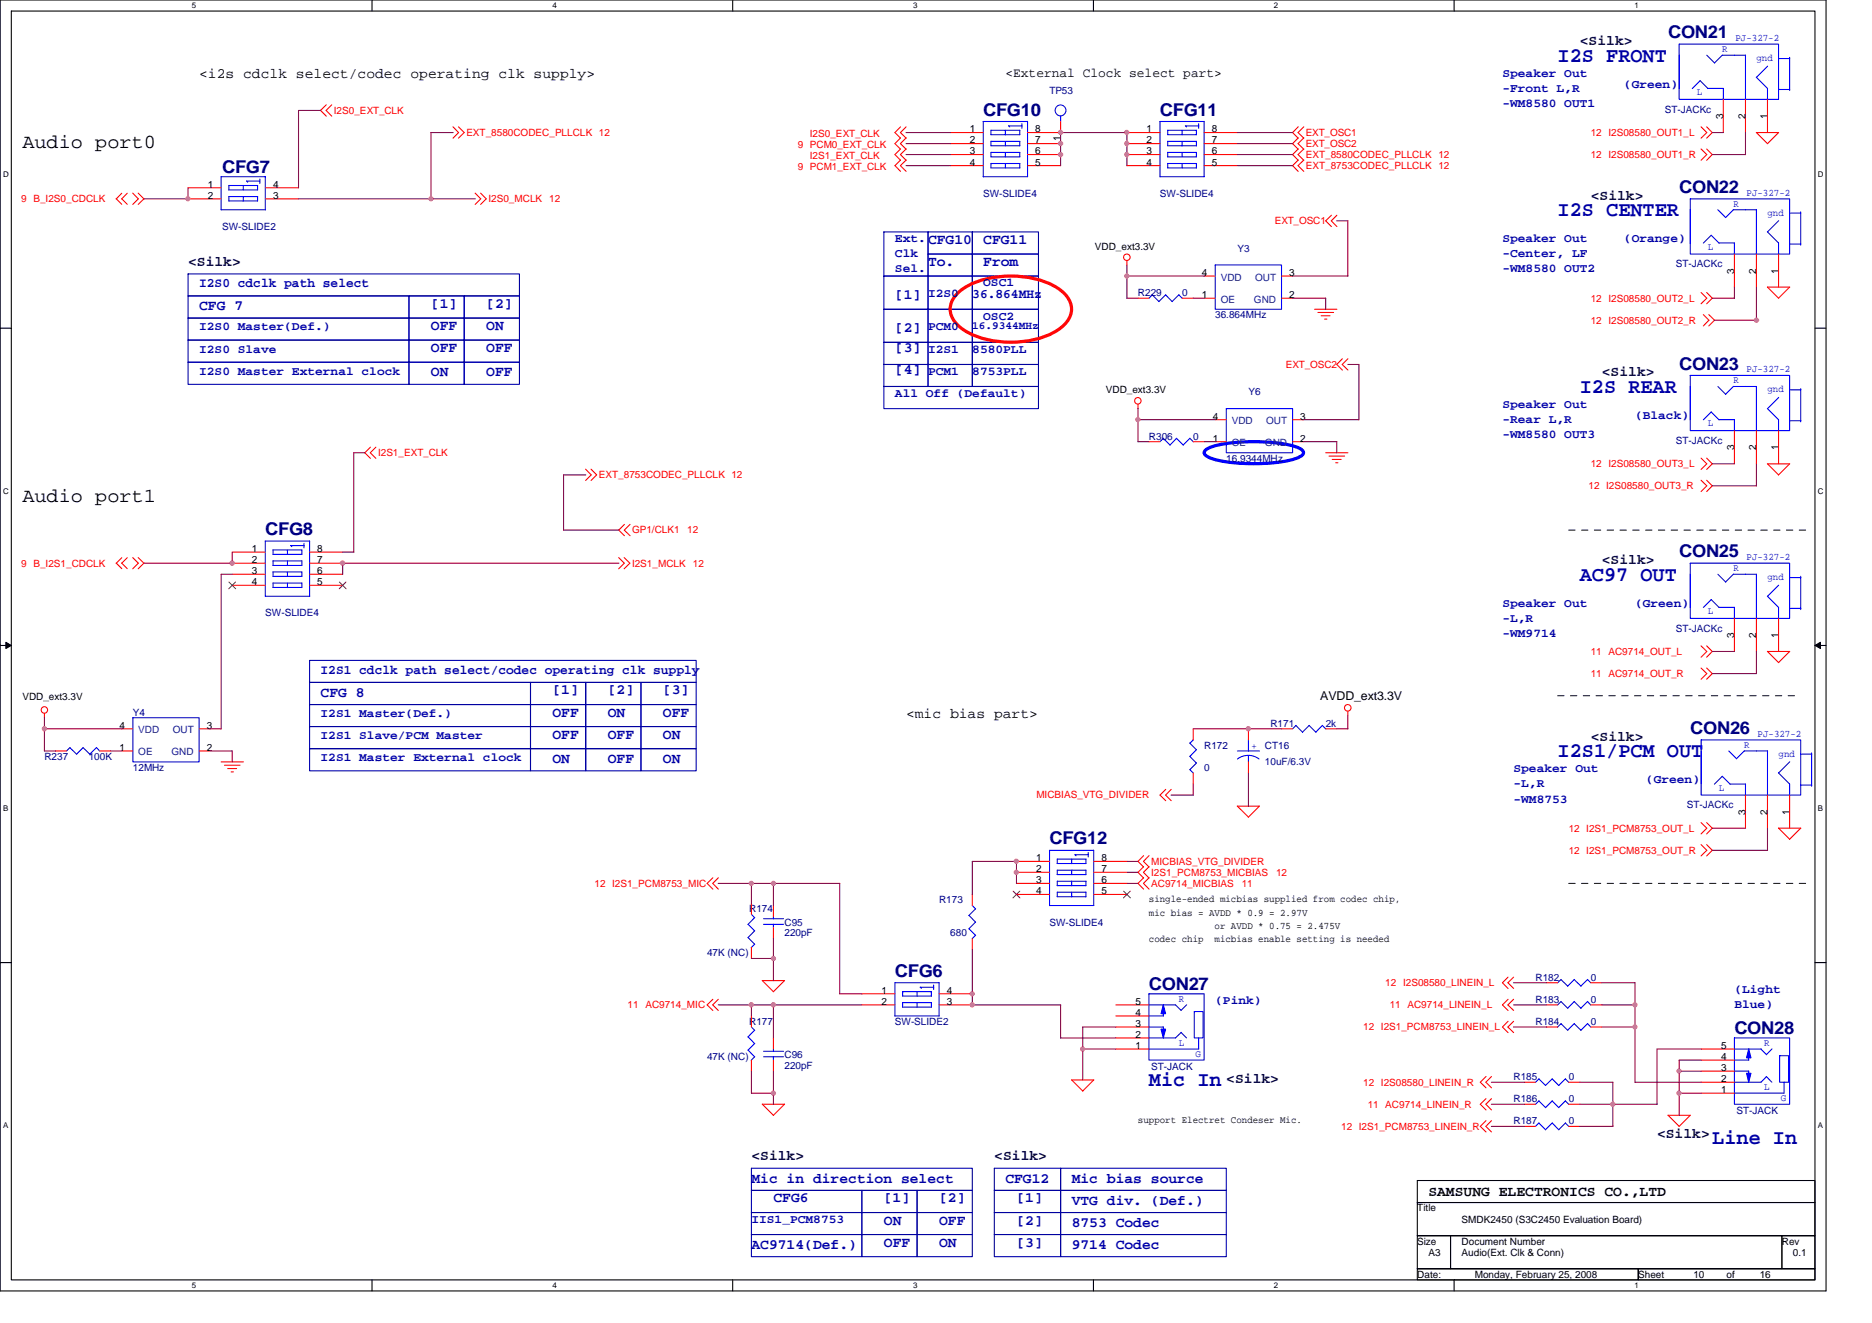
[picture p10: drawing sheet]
<svg xmlns="http://www.w3.org/2000/svg" width="297mm" height="210mm" viewBox="0 0 297 210" stroke-linecap="round" stroke-linejoin="round" font-family="sans-serif">
<path d="M0 0h289.7v204.9h-289.7zM1.8 1.8h286.2v201.3h-286.2z" fill="none" stroke="#000" stroke-width=".17"/>
<g fill="#fff">
<path d="M30.4 .2h.7v1.4h-.7z"/>
<path d="M30.4 203.3h.7v1.4h-.7z"/>
</g>
<path d="M59 0v1.8M59 203.1v1.8" fill="none" stroke="#000" stroke-width=".17"/>
<g fill="#fff">
<path d="M87.6 .2h.7v1.4h-.7z"/>
<path d="M87.6 203.3h.7v1.4h-.7z"/>
</g>
<path d="M116.3 0v1.8M116.3 203.1v1.8" fill="none" stroke="#000" stroke-width=".17"/>
<g fill="#fff">
<path d="M144.9 .2h.7v1.4h-.7z"/>
<path d="M144.9 203.3h.7v1.4h-.7z"/>
</g>
<path d="M173.5 0v1.8M173.5 203.1v1.8" fill="none" stroke="#000" stroke-width=".17"/>
<g fill="#fff">
<path d="M202.1 .2h.7v1.4h-.7z"/>
<path d="M202.1 203.3h.7v1.4h-.7z"/>
</g>
<path d="M230.7 0v1.8M230.7 203.1v1.8" fill="none" stroke="#000" stroke-width=".17"/>
<g fill="#fff">
<path d="M259.4 .2h.6v1.4h-.6z"/>
<path d="M259.4 203.3h.6v1.4h-.6z"/>
<path d="M.5 26.9h.9v1.4h-.9z"/>
<path d="M288.4 26.9h.9v1.4h-.9z"/>
<path d="M.5 77.3h.9v1.4h-.9z"/>
<path d="M288.4 77.3h.9v1.4h-.9z"/>
</g>
<path d="M0 52.1h1.8M288 52.1h1.7" fill="none" stroke="#000" stroke-width=".17"/>
<g fill="#fff">
<path d="M.5 127.6h.8v1.4h-.8z"/>
<path d="M288.4 127.6h.9v1.4h-.9z"/>
</g>
<path d="M0 102.4h1.8M288 102.4h1.7" fill="none" stroke="#000" stroke-width=".17"/>
<path d="M.9 101.9l.9 .5-.9 .5zM288 102.4l.9-.5v1z" fill="#000" stroke="#000" stroke-width=".16"/>
<g fill="#fff">
<path d="M.5 177.9h.8v1.4h-.8z"/>
<path d="M288.4 177.9h.9v1.4h-.9z"/>
</g>
<path d="M0 152.8h1.8M288 152.8h1.7M224.9 187.4h63.1v3.5h-63.1zM224.9 190.9h63.1v5.2h-63.1zM224.9 196.1h5.3v5.3h-5.3zM230.2 196.1h52.5v5.3h-52.5zM282.7 196.1h5.3v5.3h-5.3zM224.9 201.4h35v1.7h-35zM259.9 201.4h28.1v1.7h-28.1z" fill="none" stroke="#000" stroke-width=".17"/>
<path d="M248.9 84.1h38.6M247.2 110.4h38.5M248.9 140.2h38.6" fill="none" stroke="#000" stroke-width=".16" stroke-dasharray="1 1 1 1 1 1 1 1"/>
<g fill="none" stroke="#0000a0" stroke-width=".17">
<path d="M140.2 36.8h7.1v7h-7.1zM147.3 36.8h7v3.5h-7zM154.3 36.8h10.5v3.5h-10.5zM29.8 54h35.1v3.5h-35.1zM29.8 50.5h35.1v3.5h-35.1zM29.8 47h35.1v3.5h-35.1zM29.8 57.5h35.1v3.5h-35.1zM29.8 43.5h52.6v3.5h-52.6zM64.9 47h8.8v3.5h-8.8zM64.9 57.5h8.8v3.5h-8.8zM64.9 54h8.8v3.5h-8.8zM64.9 50.5h8.8v3.5h-8.8z"/>
<path d="M73.7 57.5h8.7v3.5h-8.7zM73.7 47h8.7v3.5h-8.7zM73.7 54h8.7v3.5h-8.7zM73.7 50.5h8.7v3.5h-8.7zM140.2 43.8h7.1v5.3h-7.1zM140.2 49.1h7.1v5.2h-7.1zM140.2 54.3h7.1v3.5h-7.1zM140.2 57.8h7.1v3.5h-7.1zM147.3 40.3h7v3.5h-7zM147.3 43.8h7v5.3h-7zM147.3 54.3h7v3.5h-7zM147.3 49.1h7v5.2h-7z"/>
<path d="M147.3 57.8h7v3.5h-7zM154.3 40.3h10.5v3.5h-10.5zM154.3 54.3h10.5v3.5h-10.5zM154.3 49.1h10.5v5.2h-10.5zM154.3 43.8h10.5v5.3h-10.5zM154.3 57.8h10.5v3.5h-10.5zM140.2 61.3h24.6v3.6h-24.6zM49.1 111.8h35.1v3.5h-35.1zM49.1 118.8h35.1v3.5h-35.1zM49.1 108.3h35.1v3.5h-35.1zM49.1 115.3h35.1v3.5h-35.1zM49.1 104.8h61.4v3.5h-61.4z"/>
<path d="M84.2 115.3h8.7v3.5h-8.7zM84.2 111.8h8.7v3.5h-8.7zM84.2 118.8h8.7v3.5h-8.7zM84.2 108.3h8.7v3.5h-8.7zM92.9 118.8h8.8v3.5h-8.8zM92.9 108.3h8.8v3.5h-8.8zM92.9 111.8h8.8v3.5h-8.8zM92.9 115.3h8.8v3.5h-8.8zM101.7 108.3h8.8v3.5h-8.8zM101.7 115.3h8.8v3.5h-8.8zM101.7 111.8h8.8v3.5h-8.8zM101.7 118.8h8.8v3.5h-8.8z"/>
<path d="M119.2 195.9h17.6v3.6h-17.6zM119.2 185.4h35.1v3.5h-35.1zM119.2 192.4h17.6v3.5h-17.6zM119.2 188.9h17.6v3.5h-17.6zM136.8 195.9h8.7v3.6h-8.7zM136.8 192.4h8.7v3.5h-8.7zM136.8 188.9h8.7v3.5h-8.7zM145.5 188.9h8.8v3.5h-8.8zM145.5 192.4h8.8v3.5h-8.8zM145.5 195.9h8.8v3.6h-8.8zM157.8 188.9h10.5v3.5h-10.5zM157.8 185.4h10.5v3.5h-10.5z"/>
<path d="M157.8 192.4h10.5v3.5h-10.5zM157.8 195.9h10.5v3.6h-10.5zM168.3 185.4h26.3v3.5h-26.3zM168.3 188.9h26.3v3.5h-26.3zM168.3 192.4h26.3v3.5h-26.3zM168.3 195.9h26.3v3.6h-26.3z"/>
</g>
<path d="M191.2 71.5a5.1 5.1 0 0 1 2.7-1 28.6 28.6 0 0 1 11.9 .5l.9 .5 .1 .3a2.15 2.15 0 0 1-1.8 1.2 28.2 28.2 0 0 1-12.9-.3l-.9-.5-.1-.4z" fill="none" stroke="#00f" stroke-width=".51"/>
<path d="M151.7 46.9a10.6 10.6 0 0 1 7.3-3 13.8 13.8 0 0 1 9.5 2.3 3.4 3.4 0 0 1 0 5.7 14.1 14.1 0 0 1-10.9 2.2 10.1 10.1 0 0 1-5.9-2.8 3.2 3.2 0 0 1 0-4.4z" fill="none" stroke="#f00" stroke-width=".51"/>
<g fill="none" stroke="#f00" stroke-width=".17">
<path d="M51.8 16.6l-.9 .9 .9 .9M52.6 16.6l-.9 .9 .9 .9M168.3 19.3v1.7h-5.3M273.4 15.8v5.2M277 15.8v5.2M280.5 15.8v5.2M18.4 31.5l.9 .9M19.3 31.5l.9 .9M19.3 30.7l-.9 .9M20.2 30.7l-.9 .9M21.1 30.6l.8 1-.8 .8M21.9 30.6l.9 1-.9 .8"/>
<path d="M29.8 29.8h5.3M29.8 31.6h5.3M42.1 29.8h5.3M42.1 31.6h5.3M71.9 20.1l.9 .9-.9 .9M72.7 20.1l1 .9-1 .9M75.4 30.6l.9 1-.9 .8M76.3 30.6l.8 1-.8 .8M142.9 20.1l-.9 .9 .9 .9M142.9 21.9l-.9 .9 .9 .9M142.9 23.6l-.9 .9 .9 .9M142.9 25.4l-.9 .9 .9 .9"/>
<path d="M143.8 20.1l-.9 .9 .9 .9M143.8 21.9l-.9 .9 .9 .9M143.8 23.6l-.9 .9 .9 .9M143.8 25.4l-.9 .9 .9 .9M150.8 21h5.2M150.8 22.8h5.2M150.8 24.5h5.2M150.8 26.3h5.2M163 22.8h5.3M163 24.5h5.3M163 26.3h5.3M178.8 21h5.3"/>
<path d="M178.8 22.8h5.3M178.8 24.5h5.3M178.8 26.3h5.3M191.1 21h5.2M191.1 22.8h5.2M191.1 24.5h5.2M191.1 26.3h5.2M206 20.1l-.9 .9 .9 .9M206 21.9l-.9 .9 .9 .9M206 23.6l-.9 .9 .9 .9M206 25.4l-.9 .9 .9 .9M206.9 20.1l-.9 .9 .9 .9"/>
<path d="M206.9 21.9l-.9 .9 .9 .9M206.9 23.6l-.9 .9 .9 .9M206.9 25.4l-.9 .9 .9 .9M211.3 34.2l-.9 .9 .9 .9M212.1 34.2l-.9 .9 .9 .9M269.9 20.1l.9 .9-.9 .9M269.9 23.6l.9 .9-.9 .9M270.8 20.1l.9 .9-.9 .9M270.8 23.6l.9 .9-.9 .9M278.7 21l1.8 1.8M278.7 21h3.5M282.2 21l-1.8 1.8"/>
<path d="M178.8 41.4v.7M180.6 47.3h1.7M187.6 47.3h1.7M191.1 47.3h1.7M191.1 43.8h1.7M203.3 47.3h1.8M203.3 43.8h1.8M208.6 49.1h3.5M209.1 49.6h2.5M209.6 50.1h1.4M210.2 50.7h.3M213 56.9l-.9 .9 .9 .9"/>
<path d="M213.9 56.9l-.9 .9 .9 .9M269.9 46.4l.9 .9-.9 .9M270.3 49.9l.9 .9-.9 .9M270.8 46.4l.9 .9-.9 .9M271.1 49.9l1 .9-1 .9M275.2 40.3v5.3M278.7 40.3v5.3M280.4 45.6l1.8 1.7M280.5 45.6h3.5l-1.8 1.7M282.2 40.3v5.3M58.8 71l-.9 .9 .9 .8M59.6 71l-.8 .9 .8 .8"/>
<path d="M92.9 74.5l.9 .9-.9 .9M93.8 74.5l.9 .9-.9 .9M180.6 64.2v.7M182.3 70.1h1.8M189.3 70.1h1.8M192.8 70.1h1.8M192.8 66.6h1.8M205.1 70.1h1.8M205.1 66.6h1.8M210.4 71.9h3.5M210.9 72.4h2.5M211.4 72.9h1.4"/>
<path d="M211.9 73.4h.4M269.9 72.7l.9 .9-.9 .9M269.9 76.2l.9 .9-.9 .9M270.8 72.7l.9 .9-.9 .9M270.8 76.2l.9 .9-.9 .9M275.2 68.3v5.3M278.7 68.3v5.3M280.4 73.6l1.8 1.8M280.5 73.6h3.5l-1.8 1.8M282.2 68.3v5.3M18.4 89.4l.9 .9M19.3 89.4l.9 .9"/>
<path d="M19.3 88.5l-.9 .9M20.2 88.5l-.9 .9M21.1 88.5l.8 .9-.8 .9M21.9 88.5l.9 .9-.9 .9M36.8 87.6h5.3M36.8 89.4h5.3M36.8 91.1h5.3M36.8 92.9h5.3M49.1 87.6h5.3M49.1 89.4h5.3M49.1 91.1h5.3M49.1 92.9h5.3"/>
<path d="M98.2 88.5l.9 .9-.9 .9M99 88.5l.9 .9-.9 .9M99.1 83.2l-.9 .9 .9 .9M100 83.2l-.9 .9 .9 .9M275.2 98.1v5.3M278.7 98.1v5.3M282.2 98.1v5.3M7 113.2v.7M8.8 119.2h1.8M15.8 119.2h1.8M19.3 119.2h1.8M19.3 115.7h1.8"/>
<path d="M31.6 119.2h1.7M31.6 115.7h1.7M189.3 115.7v1.7M198.1 115.7v1.7M203.3 115.7h1.8M210.4 115.7h1.7M213.9 112.9v.7M269.9 102.5l.9 .9-.9 .9M269.9 106l.9 .9-.9 .9M270.8 102.5l.9 .9-.9 .9M270.8 106l.9 .9-.9 .9M280.4 103.4l1.8 1.8 1.8-1.8h-3.5"/>
<path d="M35.1 120.9h3.5M35.6 121.5h2.5M36.1 122h1.4M36.7 122.5h.3M113.1 139.3l-.9 .9 .9 .9M114 139.3l-.9 .9 .9 .9M161.3 136.7h5.2M161.3 138.5h5.2M173.5 136.7h5.3M173.5 138.5h5.3M181.5 137.6l-.9 .9 .9 .9M181.5 135.8l-.9 .9 .9 .9"/>
<path d="M181.5 139.3l-.9 .9 .9 .9M182.3 135.8l-.9 .9 .9 .9M182.3 137.6l-.9 .9 .9 .9M182.3 139.3l-.9 .9 .9 .9M185 125.3l-.9 .9 .9 .9M185.8 125.3l-.8 .9 .8 .9M189.3 122.7v1.7M196.3 127.9l1.8 1.8M196.3 128h3.6l-1.8 1.7M198.1 120.9v1.8M269.9 130.6l.9 .8-.9 1M269.9 134l.9 1-.9 .8"/>
<path d="M270.8 130.6l.9 .8-.9 1M270.8 134l.9 1-.9 .8M277 126.2v5.2M280.5 126.2v5.2M282.2 131.4l1.8 1.8M282.2 131.4h3.5l-1.8 1.8M284 126.2v5.2M113.1 158.6l-.9 .9 .9 .9M114 158.6l-.9 .9 .9 .9M119.2 143.4v1.7M119.2 150.4v1.7M122.7 143.7v1.8"/>
<path d="M122.7 147.2v1.8M122.7 157.4l-1.7-1.8h3.5l-1.8 1.8M136.8 157.7h5.2M136.8 159.5h5.2M149 157.7h5.3M149 159.5h5.3M154.3 142v1.7M154.3 149v1.7M161.3 140.2h5.2M161.3 142h5.2M173.5 140.2h5.3M173.5 142h5.3"/>
<path d="M177.1 159.5h5.2M239.3 158.6l-.9 .9 .9 .9M239.3 155.1l-.9 .9 .9 .9M240.2 158.6l-.9 .9 .9 .9M240.2 155.1l-.9 .9 .9 .9M245.4 159.5h1.8M245.4 156h1.8M252.4 159.5h1.8M252.4 156h1.8M119.2 161.2v1.8M119.2 168.3v1.7M122.7 164.7v1.8"/>
<path d="M122.7 168.3v1.7M122.7 177l-1.7-1.7h3.5l-1.8 1.7M170 171.4l1.8 1.8M170 171.4h3.6l-1.8 1.8M177.1 166.5h5.2M177.1 163h5.2M177.1 164.7h5.2M177.1 161.2h5.2M235.8 170.9l-.9 .9 .9 .9M235.8 177.9l-.9 .9 .9 .9M235.8 174.4l-.9 .9 .9 .9M236.7 177.9l-.9 .9 .9 .9"/>
<path d="M236.7 170.9l-.9 .9 .9 .9M236.7 174.4l-.9 .9 .9 .9M239.3 162.1l-.9 .9 .9 .9M240.2 162.1l-.9 .9 .9 .9M241.9 175.3h1.7M241.9 171.8h1.7M241.9 178.8h1.7M245.4 163h1.8M248.9 175.3h1.8M248.9 171.8h1.8M248.9 178.8h1.8M252.4 163h1.8"/>
<path d="M268.2 177l-1.8 1.8M268.2 177h-3.5l1.7 1.8M269.9 171.8h5.3M269.9 173.5h5.3M269.9 166.5h5.3M269.9 168.3h5.3M269.9 170h5.3"/>
<circle cx="178.8" cy="40.8" r=".52"/>
<circle cx="180.5" cy="63.6" r=".52"/>
<circle cx="7" cy="112.7" r=".52"/>
<circle cx="213.9" cy="112.3" r=".52"/>
</g>
<g fill="none" stroke="#00f" stroke-width=".17">
<path d="M156 19.3h7v8.7M156 19.3v8.8M160 20l.2 .2M160.1 20h2.1M162.2 19.6v.8M168.3 18.4v.9M184 19.3h7.1v8.7h-7M184.1 19.3v8.8M188.1 20l.2 .2M188.1 20h2.1M190.2 19.6v.8M266.4 7h15.8v8.8h-15.8z"/>
<path d="M266.4 8.8v5.3M268.5 14.1l1.3-1.3 1.2 1.3M270.8 8.8l1.3 1.2M271 14h2.5M273.3 8.8h3.7v7M273.3 8.7l-1.2 1.3M273.4 14v1.8M278.7 12.3l1.8 1.7v1.8M280.5 10.5l-1.8 1.8M282.2 14.2h1.8M282.2 9.3h1.8M284 9.1v5.3"/>
<path d="M35.1 33.3h7M35.1 28h7M35.1 28v5.3M36.3 31.9h4.6M36.3 31.2v.7M36.3 31.2h4.6M38.6 29.4v.8M38.6 31.2v.7M39.1 28.7l.2 .2M39.1 28.7h2.2M40.9 29.4v.8l-4.6-.1M40.9 31.2v.7"/>
<path d="M40.9 29.4h-4.6v.7M41.2 28.4v.7M42.1 28v5.3M156 28h7.1M157.2 23.1h4.6M157.2 24.9h4.6M157.2 22.4h4.6M157.2 24.2h4.6M157.2 22.4v.7M157.2 24.2v.7M159.5 20.7v.7M159.5 22.4v.8"/>
<path d="M159.5 24.2v.7M159.5 26v.7M161.8 20.7v.7h-4.6M161.8 26v.6h-4.6M161.8 22.4v.8M161.8 24.2v.7M161.8 20.7h-4.6v.7M161.8 26h-4.6v.6M185.3 21.4h4.5l.1-.7h-4.6v.7M185.3 26.6l4.5 .1v-.7h-4.5v.6M185.3 23.1h4.5M185.3 24.9h4.5"/>
<path d="M185.3 22.4h4.5v.8M185.3 24.2h4.5v.7M185.3 22.4v.7M185.3 24.2v.7M187.6 20.7v.7M187.6 22.4v.8M187.6 24.2v.7M187.6 26v.7M268.2 31.6h15.8v8.7h-15.8zM268.2 33.3v5.3M270.3 38.6l1.2-1.3 1.3 1.3M272.6 33.3l1.2 1.2"/>
<path d="M272.8 38.6h2.4v1.7M275 33.3h3.7v7M275.1 33.3l-1.3 1.2M280.4 36.8l1.8 1.8v1.7M282.2 35l-1.7 1.8M284 38.7h1.7M284 33.8h1.7M285.7 33.6v5.3M182.8 46.8l1.1 1.1M182.9 46.8l-.6 .5M185 46.8l1 1.1M185 46.8l-1.1 1.1"/>
<path d="M187 46.8l.6 .5M187.1 46.8l-1.1 1.1M192.8 42.1h10.5v7h-10.5zM268.2 59.6h15.8v8.7h-15.8zM184.6 69.6l1.1 1.1M184.6 69.6l-.5 .5M186.7 69.6l-1.1 1M188.8 69.6l.6 .5M188.8 69.6l-1 1.1-1.1-1.1M194.6 64.9h10.5v7h-10.5zM268.2 61.3v5.3M270.3 66.6l1.2-1.2 1.3 1.2"/>
<path d="M272.6 61.3l1.2 1.3M272.8 66.6h2.4v1.8M275 61.3h3.7v7.1M275.1 61.3l-1.3 1.3M280.4 64.8l1.8 1.8v1.8M282.2 63.1l-1.7 1.8M284 66.8h1.7M284 61.9h1.7M285.7 61.7v5.3M43.3 87.3h4.6M43.3 87.3v.7h4.6M43.3 90.8v.7h4.6"/>
<path d="M43.3 92.5v.7h4.6M43.3 90.8h4.6M43.3 92.5h4.6M45.6 87.3v.7M45.6 89v.8M45.6 90.8v.7M45.6 92.5v.8M46.1 86.6l.2 .2M46.1 86.6h2.2M47.9 87.3v.7M47.9 89v.8M47.9 90.8v.7"/>
<path d="M47.9 92.5v.8M47.9 89h-4.6v.7h4.6M48.2 86.2v.8M49.1 85.9h-7v8.8l7-.1M49.1 85.9v8.7M268.2 89.4h15.8v8.7h-15.8zM268.2 91.1v5.3M270.3 96.4l1.2-1.2 1.3 1.2h2.4v1.8M272.6 91.1l1.2 1.3M275 91.1h3.7v7.1M275.1 91.1l-1.3 1.3M280.4 94.6l1.8 1.8v1.8"/>
<path d="M282.2 92.9l-1.7 1.7M284 96.6h1.7M284 91.7h1.7M285.7 91.5v5.3M10.6 119.2l.5-.6 1.1 1.1M13.2 118.7l1.1 1M13.2 118.6l-1.1 1.1M15.8 119.2l-.5-.6-1.1 1.1M21.1 113.9h10.5v7h-10.5zM188.8 117.9l1 1.1M189.4 117.4l-.6 .6M189.9 119l-1.1 1.1"/>
<path d="M196.3 119.2h3.6M198.1 117.4v1.8M198.1 119.9v1M205.6 115.1l1.1 1.1M205.7 115.1l-.6 .6M207.7 115.1l1.1 1.1M207.7 115.1l-1 1.1M209.8 115.1l.6 .6M209.8 115.1l-1 1.1M269.9 117.4h15.8v8.8h-15.8zM269.9 119.2v5.3M274.3 119.2l1.3 1.2"/>
<path d="M276.8 119.2h3.7v7M276.8 119.2l-1.3 1.2M285.7 119.7h1.8M287.5 119.5v5.3M167.8 138.1h4.5v.7M167.8 139.8l-.1 .8h4.6v-.7h-4.5M167.8 138.1v.7h4.5M170 136.4v.7M170 138.1v.7M170 139.9v.7M170.6 135.6l.1 .2M170.6 135.7h2.1"/>
<path d="M172.3 137.1h-4.5v-.7h4.5v.7M172.7 135.3v.7M188.8 122.1l.5 .6M188.8 120l1.1 1.1-1.1 1.1M196.4 120.5a2.83 2.83 0 0 1 3.4 0M272 124.5l1.3-1.3 1.2 1.3M274.5 124.4h2.5v1.8M282.2 122.7l1.8 1.7v1.8M284 120.9l-1.8 1.8M285.7 124.6h1.8M118.7 146.7l1.1 1.1M118.7 148.8l1.1 1.1"/>
<path d="M119.2 145.1l.6 .6M119.7 145.6l-1 1.1M119.7 147.7l-1 1.1M119.7 149.9l-.5 .5M121.2 146.7h3.1M121.2 145.8h3.1M122.7 145.5v.3M122.7 146.7v.5M142 156h7M142 156v5.2M143.2 158.1h4.6M143.2 157.4h4.6"/>
<path d="M143.2 157.4v.7M143.2 159.1v.8M143.2 159.1h4.6M145.5 157.4v.7M145.5 159.1v.8M147.8 157.4v.7M147.8 159.1v.8h-4.6M148.1 156.3v.8M148.2 156.7h-2.2l.2 .2M149 156v5.3l-7-.1M153.8 145.3l1 1.1M153.8 147.4l1 1.1"/>
<path d="M154.3 143.7l.5 .6M154.8 144.3l-1.1 1M154.8 146.3l-1.1 1.1M154.8 148.4l-.5 .6M166.5 143.7h7v-8.7h-7v8.7M167.8 141.6l-.1 .7h4.6v-.7h-4.5M170 141.6v.7M182.3 157.7h8.8v10.6h-8.8zM182.3 159.5h4.2l.9 .9M184.6 159.5v1.7M188.3 159.5l-.9 .9M247.2 159.5l.5-.6 1.1 1.1 1-1.1 1.1 1.1"/>
<path d="M247.2 156l.5-.6 1.1 1.1M248.7 156.5l1.1-1.1 1.1 1.1M251.9 159l.5 .5M251.9 155.5l.5 .5M251.9 158.9l-1.1 1.1M251.9 155.4l-1.1 1.1M118.7 166.7l1.1 1M119.2 163l.6 .5M119.7 163.5l-1 1.1 1.1 1.1M119.7 165.6l-1 1.1M119.7 167.7l-.5 .6M121.2 167.7h3.1"/>
<path d="M121.2 166.9h3.1M122.7 166.5v.4M122.7 167.7v.6M182.3 161.2h2.3M182.3 163h2.3M184.6 163v1.7M187.4 163.9l.9 .8M187.4 163.9l-.9 .8h-4.2M189.5 160.5h1.4v4.2h-1.4zM190.2 164.7v1.8h-7.9M244.2 171.2l1.1 1.1M244.2 174.7l1.1 1.1"/>
<path d="M244.2 178.2l1.1 1.1M244.2 171.2l-.6 .6M244.2 174.7l-.6 .6M244.2 178.2l-.6 .6M245.2 179.3l1.1-1.1 1.1 1.1M246.3 174.7l1.1 1.1M246.3 171.2l-1.1 1.1M246.3 174.7l-1.1 1.1M247.7 162.5l-.5 .5M248.4 171.2l.5 .6M248.4 174.7l.5 .6M248.4 171.2l-1 1.1-1.1-1.1"/>
<path d="M248.4 174.7l-1.1 1.1M248.9 178.8l-.5-.6-1.1 1.1M249.8 162.5l1.1 1M249.8 162.5l-1 1-1.1-1M251.9 162.5l.5 .5M251.9 162.5l-1.1 1M275.2 170h2.3M275.2 164.7h8.8v10.6h-8.8zM277.5 166.5v1.8h-2.3M277.5 170v1.8M280.3 170.9l.9 .9M280.3 170.9l-.9 .9h-4.2"/>
<path d="M281.2 166.5l-.9 .9-.9-.9h-4.2M282.4 167.6h1.4v4.2h-1.4zM283.1 171.8v1.7h-7.9"/>
<circle cx="168.3" cy="17.5" r=".86"/>
</g>
<g fill="#00f" stroke="#00f" stroke-width=".17">
<path d="M277.1 170.3h.7l-.3 1.5z" fill-rule="evenodd"/>
<path d="M277.5 166.5l.3 1.4h-.7z" fill-rule="evenodd"/>
<path d="M184.2 163.3h.8l-.4 1.4z" fill-rule="evenodd"/>
<path d="M184.6 159.5l.4 1.4h-.8z" fill-rule="evenodd"/>
</g>
<path d="M36.3 92.4l1.1 1.1M37.4 92.4l-1.1 1.1M53.8 92.4l1.1 1.1M54.9 92.4l-1.1 1.1M160.8 141.4l1 1.1M161.8 141.4l-1.1 1.1M178.3 141.4l1.1 1.1M179.3 141.4l-1 1.1" fill="none" stroke="#804000" stroke-width=".16"/>
<g fill="none" stroke="#800040" stroke-width=".17">
<path d="M50.9 17.5h-3.5v12.3M22.8 31.6h7.1M29.8 29.8v1.8M68.4 21h3.5M68.4 21v10.6M75.4 31.6h-28M143.8 21h7M143.8 24.5h7M143.8 22.8h7M143.8 26.3h7M168.3 26.3v-5.3h10.5v5.3M196.3 21h8.8"/>
<path d="M196.3 24.5h8.8M196.3 22.8h8.8M196.3 26.3h8.8M212.1 35.1h1.8M213.9 35.1v8.7M271.7 21h1.8M271.7 24.5h5.3M277 21v3.6M178.8 47.3h1.8M178.8 43.8h12.3M178.8 42.1v5.2M189.3 47.3h1.8"/>
<path d="M205.1 47.3h5.3v1.8M205.1 43.8h8.8M213.9 57.8h1.7v8.8M271.7 47.3h3.5M275.2 45.6v1.7M278.7 45.6v5.2M279.1 50.8h-7M57.9 71.9h-1.8v15.8M93 75.4h-3.6v8.8M180.6 66.6h12.2M180.6 70.1h1.7M180.6 64.9v5.2"/>
<path d="M191.1 70.1h1.7M206.9 66.6h8.7M206.9 70.1h5.2M212.1 70.1v1.8M271.7 73.6h3.5M278.7 73.6v3.5h-7M22.8 89.4h14.1M36.8 87.6v1.8M36.9 91.1h-1.8v24.6M54.4 87.6h1.8M89.4 84.1h8.8M98.2 89.4h-43.8v1.8"/>
<path d="M7 113.9v5.3h1.8M7 115.7h12.3M17.6 119.2h1.7M33.3 119.2h3.5v1.7M33.3 115.7h1.8M189.3 115.7h14.1M212.1 115.7h1.8M213.9 113.6v2.1M271.7 103.4h3.5M278.7 103.4v3.5h-7M178.8 136.7h1.8M178.8 138.5h1.8"/>
<path d="M185.8 126.2h3.6M189.3 124.4v1.8M198.1 122.7v5.3M271.7 131.4h5.3M280.5 131.4v3.6h-8.8M114 159.5h22.8M114 140.2h19.3l-.1 17.6M119.2 140.2v3.2M119.2 159.5v1.8M119.2 152.1h3.5M122.7 140.2v3.5M122.7 149v6.7"/>
<path d="M122.7 159.5v5.3M133.2 157.7h3.6M154.3 150.7v8.8h14M161.3 140.2v-3.5h-7v5.3M168.3 159.5v5.3l8.8-.1M178.8 140.2h1.8M240.2 159.5h5.2M240.2 156h5.2M254.2 159.5h5.3M254.2 156h5.3M259.4 156v15.8M119.2 170v3.5h3.5"/>
<path d="M122.7 170v5.3M171.8 166.5h5.3M177.1 163h-5.3v8.4M236.6 178.8h5.3M236.6 175.3h5.3M236.6 171.8h5.3M240.2 163h5.2M250.7 175.3h12.2M250.7 171.8h5.2v7h-5.2M254.2 163h5.3M259.4 171.8h10.6M266.4 173.5h3.6"/>
<path d="M266.4 170h3.6M270 166.5h-7.1v8.8M270 168.3h-3.6v8.7"/>
</g>
<g fill="#f0f" stroke="#f0f" stroke-width=".17">
<circle cx="259.4" cy="163" r=".34"/>
<circle cx="278.7" cy="50.8" r=".34"/>
<circle cx="266.4" cy="170" r=".34"/>
<circle cx="29.8" cy="31.5" r=".34"/>
<circle cx="68.4" cy="31.5" r=".34"/>
<circle cx="54.4" cy="89.4" r=".35"/>
<circle cx="178.8" cy="43.8" r=".34"/>
<circle cx="7" cy="115.7" r=".34"/>
<circle cx="36.8" cy="89.4" r=".35"/>
<circle cx="168.3" cy="22.8" r=".35"/>
<circle cx="168.3" cy="24.5" r=".35"/>
<circle cx="178.8" cy="22.8" r=".34"/>
<circle cx="178.8" cy="24.5" r=".34"/>
<circle cx="168.3" cy="21" r=".35"/>
<circle cx="178.8" cy="21" r=".34"/>
<circle cx="180.5" cy="66.6" r=".34"/>
<circle cx="259.4" cy="159.5" r=".34"/>
<circle cx="255.9" cy="175.3" r=".35"/>
<circle cx="198.1" cy="115.7" r=".34"/>
<circle cx="119.2" cy="140.2" r=".34"/>
<circle cx="122.7" cy="140.2" r=".34"/>
<circle cx="154.3" cy="157.7" r=".34"/>
<circle cx="161.3" cy="136.7" r=".34"/>
<circle cx="161.3" cy="138.4" r=".34"/>
<circle cx="122.7" cy="152.1" r=".34"/>
<circle cx="266.4" cy="173.5" r=".34"/>
<circle cx="171.8" cy="166.5" r=".34"/>
<circle cx="154.3" cy="159.5" r=".34"/>
<circle cx="119.2" cy="159.5" r=".34"/>
<circle cx="122.7" cy="159.5" r=".34"/>
<circle cx="122.7" cy="173.5" r=".34"/>
</g>
<g font-size="3.3" fill="#0000a0">
<text x="247.2" y="9.8">I2S FRONT</text>
<text x="247.2" y="34.3">I2S CENTER</text>
<text x="250.7" y="62.4">I2S REAR</text>
<text x="250.7" y="92.2">AC97 OUT</text>
<text x="247.2" y="120.2">I2S1/PCM OUT</text>
<text x="182.3" y="172.4">Mic In</text>
<text x="271.7" y="181.5">Line In</text>
</g>
<g font-size="3.2">
<text x="3.6" y="23.5">Audio port0</text>
<text x="3.6" y="79.6">Audio port1</text>
</g>
<g font-size="2.8" fill="#000080">
<text x="264.7" y="6.1">CON21</text>
<text x="156" y="18.4">CFG10</text>
<text x="184.1" y="18.4">CFG11</text>
<text x="35.3" y="27.5">CFG7</text>
<text x="266.4" y="30.6">CON22</text>
<text x="266.4" y="58.7">CON23</text>
<text x="42.1" y="85">CFG8</text>
<text x="266.4" y="88.5">CON25</text>
<text x="268.2" y="116.5">CON26</text>
<text x="166.5" y="134">CFG12</text>
<text x="142" y="155.1">CFG6</text>
<text x="182.3" y="157.2">CON27</text>
<text x="275.2" y="164.2">CON28</text>
</g>
<g font-size="2.3" fill="#000040">
<text x="250.7" y="7.2">&lt;Silk&gt;</text>
<text x="252.4" y="31.7">&lt;Silk&gt;</text>
<text x="29.8" y="42.2">&lt;Silk&gt;</text>
<text x="254.2" y="59.8">&lt;Silk&gt;</text>
<text x="254.2" y="89.5">&lt;Silk&gt;</text>
<text x="252.4" y="117.6">&lt;Silk&gt;</text>
<text x="194.6" y="171.9">&lt;Silk&gt;</text>
<text x="119.2" y="184.2">&lt;Silk&gt;</text>
<text x="157.8" y="184.2">&lt;Silk&gt;</text>
<text x="262.9" y="180.7">&lt;Silk&gt;</text>
</g>
<g font-size="2.3">
<text x="31.6" y="12.3">&lt;i2s cdclk select/codec operating clk supply&gt;</text>
<text x="143.8" y="114">&lt;mic bias part&gt;</text>
<text x="226.6" y="189.8">SAMSUNG ELECTRONICS CO.,LTD</text>
</g>
<g font-size="2.3" fill="#0000a0">
<text x="147.3" y="38.7">CFG10</text>
<text x="156" y="38.7">CFG11</text>
<text x="142" y="47.5">[1]</text>
<text x="147.3" y="42.2">To.</text>
<text x="156" y="42.2">From</text>
<text x="31.6" y="49.2">CFG 7</text>
<text x="68.4" y="48.9">[1]</text>
<text x="68.4" y="52.4">OFF</text>
<text x="77.1" y="48.9">[2]</text>
<text x="77.1" y="52.4">ON</text>
<text x="142" y="52.7">[2]</text>
<text x="68.4" y="55.9">OFF</text>
<text x="68.4" y="59.8">ON</text>
<text x="77.1" y="59.8">OFF</text>
<text x="77.1" y="55.9">OFF</text>
<text x="142" y="55.9">[3]</text>
<text x="142" y="59.4">[4]</text>
<text x="50.9" y="110.6">CFG 8</text>
<text x="87.7" y="113.7">OFF</text>
<text x="87.7" y="110.2">[1]</text>
<text x="96.4" y="113.7">ON</text>
<text x="96.4" y="110.2">[2]</text>
<text x="105.2" y="113.7">OFF</text>
<text x="105.2" y="110.2">[3]</text>
<text x="87.7" y="117.2">OFF</text>
<text x="96.4" y="117.2">OFF</text>
<text x="105.2" y="117.2">ON</text>
<text x="87.7" y="121.1">ON</text>
<text x="96.4" y="121.1">OFF</text>
<text x="105.2" y="121.1">ON</text>
<text x="119.2" y="187.7">Mic in direction select</text>
<text x="122.7" y="190.8">CFG6</text>
<text x="140.2" y="190.8">[1]</text>
<text x="149" y="190.8">[2]</text>
<text x="159.5" y="187.7">CFG12</text>
<text x="161.3" y="190.8">[1]</text>
<text x="170" y="191.2">VTG div. (Def.)</text>
<text x="170" y="187.7">Mic bias source</text>
<text x="140.2" y="194.4">ON</text>
<text x="140.2" y="197.8">OFF</text>
<text x="149" y="194.4">OFF</text>
<text x="149" y="197.8">ON</text>
<text x="161.3" y="194.4">[2]</text>
<text x="161.3" y="197.8">[3]</text>
<text x="170" y="194.7">8753 Codec</text>
<text x="119.2" y="198.2">AC9714(Def.)</text>
<text x="170" y="198.2">9714 Codec</text>
</g>
<text font-size="2.1" x="159.5" y="12.2">&lt;External Clock select part&gt;</text>
<g font-size="2.1" fill="#0000a0">
<text x="31.6" y="45.6">I2S0 cdclk path select</text>
<text x="154.3" y="47.3">36.864MHz</text>
<text x="50.9" y="106.9">I2S1 cdclk path select/codec operating clk supply</text>
</g>
<g font-size="1.9" fill="#0000a0">
<text x="238.4" y="12.1">Speaker Out</text>
<text x="238.4" y="14.5">-Front L,R</text>
<text x="238.4" y="16.9">-WM8580 OUT1</text>
<text x="257.7" y="13.9">(Green)</text>
<text x="142" y="38.4">Ext.</text>
<text x="142" y="40.8">Clk</text>
<text x="238.4" y="38.4">Speaker Out</text>
<text x="238.4" y="40.8">-Center, LF</text>
<text x="257.7" y="38.4">(Orange)</text>
<text x="142" y="43.2">Sel.</text>
<text x="147.3" y="47.2">I2S0</text>
<text x="156" y="45.4">OSC1</text>
<text x="238.4" y="43.2">-WM8580 OUT2</text>
<text x="31.6" y="52.5">I2S0 Master(Def.)</text>
<text x="147.3" y="52.5">PCM0</text>
<text x="156" y="50.7">OSC2</text>
<text x="31.6" y="59.5">I2S0 Master External clock</text>
<text x="31.6" y="56">I2S0 Slave</text>
<text x="147.3" y="56">I2S1</text>
<text x="147.3" y="59.5">PCM1</text>
<text x="154.3" y="56">8580PLL</text>
<text x="154.3" y="59.5">8753PLL</text>
<text x="142" y="63">All Off (Default)</text>
<text x="238.4" y="64.7">Speaker Out</text>
<text x="238.4" y="67.1">-Rear L,R</text>
<text x="238.4" y="69.5">-WM8580 OUT3</text>
<text x="259.4" y="66.5">(Black)</text>
<text x="238.4" y="96.3">Speaker Out</text>
<text x="238.4" y="98.7">-L,R</text>
<text x="238.4" y="101.1">-WM9714</text>
<text x="259.4" y="96.3">(Green)</text>
<text x="50.9" y="113.8">I2S1 Master(Def.)</text>
<text x="50.9" y="117.3">I2S1 Slave/PCM Master</text>
<text x="50.9" y="120.8">I2S1 Master External clock</text>
<text x="240.2" y="122.6">Speaker Out</text>
<text x="240.2" y="125">-L,R</text>
<text x="261.2" y="124.3">(Green)</text>
<text x="240.2" y="127.4">-WM8753</text>
<text x="192.8" y="159.4">(Pink)</text>
<text x="275.2" y="157.6">(Light</text>
<text x="275.2" y="160">Blue)</text>
<text x="119.2" y="194.1">IIS1_PCM8753</text>
</g>
<text font-size="1.9" x="209.5" y="111.1">AVDD_ext3.3V</text>
<text font-size="1.8" fill="#0000a0" x="154.3" y="52.2">16.9344MHz</text>
<g font-size="1.6" fill="#00f">
<text x="273.3" y="8.3">R</text>
<text x="275.4" y="6.5">PJ-327-2</text>
<text x="278.7" y="9.7">gnd</text>
<text x="269.2" y="15.1">L</text>
<text x="275" y="32.8">R</text>
<text x="277.1" y="31.1">PJ-327-2</text>
<text x="280.5" y="34.2">gnd</text>
<text x="271" y="39.6">L</text>
<text x="277.1" y="59.1">PJ-327-2</text>
<text x="275" y="60.8">R</text>
<text x="280.5" y="62.3">gnd</text>
<text x="271" y="67.7">L</text>
<text x="277.1" y="88.9">PJ-327-2</text>
<text x="275" y="90.6">R</text>
<text x="280.5" y="92">gnd</text>
<text x="271" y="97.5">L</text>
<text x="198.6" y="118.9">+</text>
<text x="276.8" y="118.7">R</text>
<text x="278.9" y="116.9">PJ-327-2</text>
<text x="272.8" y="125.5">L</text>
<text x="282.2" y="120.1">gnd</text>
<text x="187" y="159">R</text>
<text x="187" y="166">L</text>
<text x="189.7" y="167.7">G</text>
<text x="279.9" y="166">R</text>
<text x="279.9" y="173">L</text>
<text x="282.6" y="174.8">G</text>
</g>
<g font-size="1.6" fill="#000080">
<text x="166.5" y="14.9">TP53</text>
<text x="264.2" y="17.9">ST-JACKc</text>
<text x="156" y="31.2">SW-SLIDE4</text>
<text x="184.1" y="31.2">SW-SLIDE4</text>
<text x="35.3" y="36.5">SW-SLIDE2</text>
<text x="196.3" y="40">Y3</text>
<text x="180.6" y="47">R229</text>
<text x="187.6" y="47">0</text>
<text x="265.9" y="42.4">ST-JACKc</text>
<text x="192.8" y="50.5">36.864MHz</text>
<text x="198.1" y="62.8">Y6</text>
<text x="182.3" y="69.8">R306</text>
<text x="189.3" y="69.8">0</text>
<text x="265.9" y="70.5">ST-JACKc</text>
<text x="194.6" y="73.3">16.9344MHz</text>
<text x="42.1" y="97.8">SW-SLIDE4</text>
<text x="265.9" y="100.3">ST-JACKc</text>
<text x="21.1" y="113.6">Y4</text>
<text x="191.1" y="118.9">R172</text>
<text x="200.7" y="118.9">CT16</text>
<text x="201.6" y="115.3">R171</text>
<text x="210.3" y="115.3">2k</text>
<text x="7" y="120.6">R237</text>
<text x="14.1" y="120.6">100K</text>
<text x="21.1" y="122.3">12MHz</text>
<text x="191.1" y="122.3">0</text>
<text x="200.7" y="121.5">10uF/6.3V</text>
<text x="267.7" y="128.3">ST-JACKc</text>
<text x="149" y="143.4">R173</text>
<text x="118.9" y="144.8">R174</text>
<text x="124.5" y="146.9">C95</text>
<text x="124.5" y="148.6">220pF</text>
<text x="150.8" y="148.6">680</text>
<text x="166.5" y="146.9">SW-SLIDE4</text>
<text x="112.2" y="151.8">47K (NC)</text>
<text x="243.6" y="155.7">R182</text>
<text x="252.4" y="155.7">0</text>
<text x="243.6" y="159.2">R183</text>
<text x="252.4" y="159.2">0</text>
<text x="118.9" y="162.7">R177</text>
<text x="124.5" y="167.9">C96</text>
<text x="142" y="162.7">SW-SLIDE2</text>
<text x="243.6" y="162.7">R184</text>
<text x="252.4" y="162.7">0</text>
<text x="112.2" y="168.3">47K (NC)</text>
<text x="124.5" y="169.7">220pF</text>
<text x="182.7" y="169.8">ST-JACK</text>
<text x="240.2" y="171.4">R185</text>
<text x="248.9" y="171.4">0</text>
<text x="240.2" y="174.9">R186</text>
<text x="240.2" y="178.4">R187</text>
<text x="248.9" y="174.9">0</text>
<text x="248.9" y="178.4">0</text>
<text x="275.5" y="176.8">ST-JACK</text>
</g>
<g font-size="1.6" fill="#f00">
<text x="53" y="18.1">I2S0_EXT_CLK</text>
<text x="74" y="21.6">EXT_8580CODEC_PLLCLK 12</text>
<text x="126.6" y="23.5">9 PCM0_EXT_CLK</text>
<text x="128.5" y="21.8">I2S0_EXT_CLK</text>
<text x="207.2" y="21.6">EXT_OSC1</text>
<text x="207.2" y="23.3">EXT_OSC2</text>
<text x="252.4" y="21.6">12 I2S08580_OUT1_L</text>
<text x="126.6" y="27">9 PCM1_EXT_CLK</text>
<text x="128.5" y="25.3">I2S1_EXT_CLK</text>
<text x="207.2" y="25.1">EXT_8580CODEC_PLLCLK 12</text>
<text x="207.2" y="26.8">EXT_8753CODEC_PLLCLK 12</text>
<text x="252.4" y="25.1">12 I2S08580_OUT1_R</text>
<text x="3.4" y="32.1">9 B_I2S0_CDCLK</text>
<text x="77.5" y="32.1">I2S0_MCLK 12</text>
<text x="202.3" y="35.6">EXT_OSC1</text>
<text x="252.4" y="47.9">12 I2S08580_OUT2_L</text>
<text x="252.4" y="51.4">12 I2S08580_OUT2_R</text>
<text x="204" y="58.4">EXT_OSC2</text>
<text x="60" y="72.4">I2S1_EXT_CLK</text>
<text x="95" y="75.9">EXT_8753CODEC_PLLCLK 12</text>
<text x="252.1" y="77.7">12 I2S08580_OUT3_R</text>
<text x="252.4" y="74.1">12 I2S08580_OUT3_L</text>
<text x="3.4" y="89.9">9 B_I2S1_CDCLK</text>
<text x="100.3" y="89.9">I2S1_MCLK</text>
<text x="100.3" y="84.7">GP1/CLK1</text>
<text x="109" y="84.7">12</text>
<text x="109.9" y="89.9">12</text>
<text x="252.4" y="103.9">11 AC9714_OUT_L</text>
<text x="252.4" y="107.5">11 AC9714_OUT_R</text>
<text x="164.4" y="126.7">MICBIAS_VTG_DIVIDER</text>
<text x="248.9" y="132">12 I2S1_PCM8753_OUT_L</text>
<text x="182.7" y="137.2">MICBIAS_VTG_DIVIDER</text>
<text x="248.9" y="135.5">12 I2S1_PCM8753_OUT_R</text>
<text x="94.3" y="140.8">12 I2S1_PCM8753_MIC</text>
<text x="182.7" y="139">I2S1_PCM8753_MICBIAS</text>
<text x="182.7" y="140.8">AC9714_MICBIAS</text>
<text x="197" y="140.8">11</text>
<text x="202.5" y="139">12</text>
<text x="99.6" y="160">11 AC9714_MIC</text>
<text x="219.8" y="156.5">12 I2S08580_LINEIN_L</text>
<text x="220.5" y="160">11 AC9714_LINEIN_L</text>
<text x="216.3" y="163.5">12 I2S1_PCM8753_LINEIN_L</text>
<text x="216.3" y="172.3">12 I2S08580_LINEIN_R</text>
<text x="212.8" y="179.3">12 I2S1_PCM8753_LINEIN_R</text>
<text x="217" y="175.8">11 AC9714_LINEIN_R</text>
</g>
<g font-size="1.6">
<text x="153.9" y="21">1</text>
<text x="153.9" y="22.8">2</text>
<text x="164.3" y="21">8</text>
<text x="164.3" y="22.8">7</text>
<text x="168.3" y="22.4" transform="rotate(-90 168.3 22.4)">1</text>
<text x="181.9" y="21">1</text>
<text x="181.9" y="22.8">2</text>
<text x="192.3" y="21">8</text>
<text x="192.3" y="22.8">7</text>
<text x="273.4" y="18.9" transform="rotate(-90 273.4 18.9)">3</text>
<text x="276.9" y="18.9" transform="rotate(-90 276.9 18.9)">2</text>
<text x="280.4" y="18.9" transform="rotate(-90 280.4 18.9)">1</text>
<text x="33" y="29.8">1</text>
<text x="43.3" y="29.8">4</text>
<text x="153.9" y="24.5">3</text>
<text x="153.9" y="26.3">4</text>
<text x="164.3" y="24.5">6</text>
<text x="164.3" y="26.3">5</text>
<text x="181.9" y="24.5">3</text>
<text x="181.9" y="26.3">4</text>
<text x="192.3" y="24.5">6</text>
<text x="192.3" y="26.3">5</text>
<text x="33" y="31.5">2</text>
<text x="43.3" y="31.5">3</text>
<text x="173.7" y="39.6">VDD_ext3.3V</text>
<text x="190.7" y="47.3">1</text>
<text x="190.7" y="43.8">4</text>
<text x="204.6" y="47.3">2</text>
<text x="204.6" y="43.8">3</text>
<text x="275.2" y="43.4" transform="rotate(-90 275.2 43.4)">3</text>
<text x="278.7" y="43.4" transform="rotate(-90 278.7 43.4)">2</text>
<text x="282.2" y="43.4" transform="rotate(-90 282.2 43.4)">1</text>
<text x="175.5" y="62.4">VDD_ext3.3V</text>
<text x="192.5" y="70.1">1</text>
<text x="192.5" y="66.6">4</text>
<text x="206.3" y="70.1">2</text>
<text x="206.3" y="66.6">3</text>
<text x="275.2" y="71.4" transform="rotate(-90 275.2 71.4)">3</text>
<text x="278.7" y="71.4" transform="rotate(-90 278.7 71.4)">2</text>
<text x="282.2" y="71.4" transform="rotate(-90 282.2 71.4)">1</text>
<text x="40" y="87.6">1</text>
<text x="40" y="89.4">2</text>
<text x="50.4" y="87.6">8</text>
<text x="50.4" y="89.4">7</text>
<text x="40" y="91.1">3</text>
<text x="40" y="92.9">4</text>
<text x="50.4" y="91.1">6</text>
<text x="50.4" y="92.9">5</text>
<text x="275.2" y="101.2" transform="rotate(-90 275.2 101.2)">3</text>
<text x="278.7" y="101.2" transform="rotate(-90 278.7 101.2)">2</text>
<text x="282.2" y="101.2" transform="rotate(-90 282.2 101.2)">1</text>
<text x="3.6" y="111.1">VDD_ext3.3V</text>
<text x="19" y="119.2">1</text>
<text x="19" y="115.7">4</text>
<text x="32.8" y="119.2">2</text>
<text x="32.8" y="115.7">3</text>
<text x="276.9" y="129.3" transform="rotate(-90 276.9 129.3)">3</text>
<text x="280.4" y="129.3" transform="rotate(-90 280.4 129.3)">2</text>
<text x="283.9" y="129.3" transform="rotate(-90 283.9 129.3)">1</text>
<text x="164.4" y="136.7">1</text>
<text x="174.8" y="136.7">8</text>
<text x="164.4" y="138.4">2</text>
<text x="164.4" y="140.2">3</text>
<text x="164.4" y="141.9">4</text>
<text x="174.8" y="138.4">7</text>
<text x="174.8" y="140.2">6</text>
<text x="174.8" y="141.9">5</text>
<text x="182.3" y="143.2">single-ended micbias supplied from codec chip,</text>
<text x="182.3" y="145.3">mic bias = AVDD * 0.9 = 2.97V</text>
<text x="182.3" y="149.6">codec chip</text>
<text x="192.7" y="147.4">or AVDD * 0.75 = 2.475V</text>
<text x="192.7" y="149.6">micbias enable setting is needed</text>
<text x="139.9" y="157.7">1</text>
<text x="139.9" y="159.5">2</text>
<text x="150.2" y="157.7">4</text>
<text x="150.2" y="159.5">3</text>
<text x="180.2" y="159.5">5</text>
<text x="180.2" y="161.2">4</text>
<text x="180.2" y="166.5">1</text>
<text x="180.2" y="164.7">2</text>
<text x="180.2" y="163">3</text>
<text x="273.1" y="166.5">5</text>
<text x="273.1" y="173.5">1</text>
<text x="273.1" y="171.7">2</text>
<text x="273.1" y="168.2">4</text>
<text x="273.1" y="170">3</text>
<text x="180.6" y="178.3">support Electret Condeser Mic.</text>
<text x="224.9" y="192.3">Title</text>
<text x="224.9" y="197.5">Size</text>
<text x="231.9" y="197.5">Document Number</text>
<text x="231.9" y="194">SMDK2450 (S3C2450 Evaluation Board)</text>
<text x="282.7" y="197.5">Rev</text>
<text x="224.9" y="202.8">Date:</text>
<text x="226.6" y="199.3">A3</text>
<text x="231.9" y="199.3">Audio(Ext. Clk &amp; Conn)</text>
<text x="234" y="202.8">Monday, February 25, 2008</text>
<text x="259.9" y="202.8">Sheet</text>
<text x="268.7" y="202.8">10</text>
<text x="274" y="202.8">of</text>
<text x="279.2" y="202.8">16</text>
<text x="284.5" y="199.3">0.1</text>
</g>
<g font-size="1.6" fill="#004080">
<text x="193.7" y="44.5">VDD</text>
<text x="199.2" y="44.5">OUT</text>
<text x="193.7" y="48">OE</text>
<text x="199" y="48">GND</text>
<text x="195.4" y="70.8">OE</text>
<text x="195.4" y="67.3">VDD</text>
<text x="200.7" y="70.8">GND</text>
<text x="200.9" y="67.3">OUT</text>
<text x="21.9" y="119.9">OE</text>
<text x="21.9" y="116.4">VDD</text>
<text x="27.2" y="119.9">GND</text>
<text x="27.4" y="116.4">OUT</text>
</g>
<g font-size="1.3">
<text x="30.4" y="1.3">5</text>
<text x="87.6" y="1.3">4</text>
<text x="144.9" y="1.3">3</text>
<text x="202.1" y="1.3">2</text>
<text x="259.4" y="1.3">1</text>
<text x=".5" y="28">D</text>
<text x="288.4" y="28">D</text>
<text x=".5" y="78.4">C</text>
<text x="288.4" y="78.4">C</text>
<text x=".5" y="128.7">B</text>
<text x="288.4" y="128.7">B</text>
<text x=".5" y="179.1">A</text>
<text x="288.4" y="179.1">A</text>
<text x="30.4" y="204.4">5</text>
<text x="87.6" y="204.4">4</text>
<text x="144.9" y="204.4">3</text>
<text x="202.1" y="204.4">2</text>
<text x="259.4" y="204.4">1</text>
</g>
</svg>
